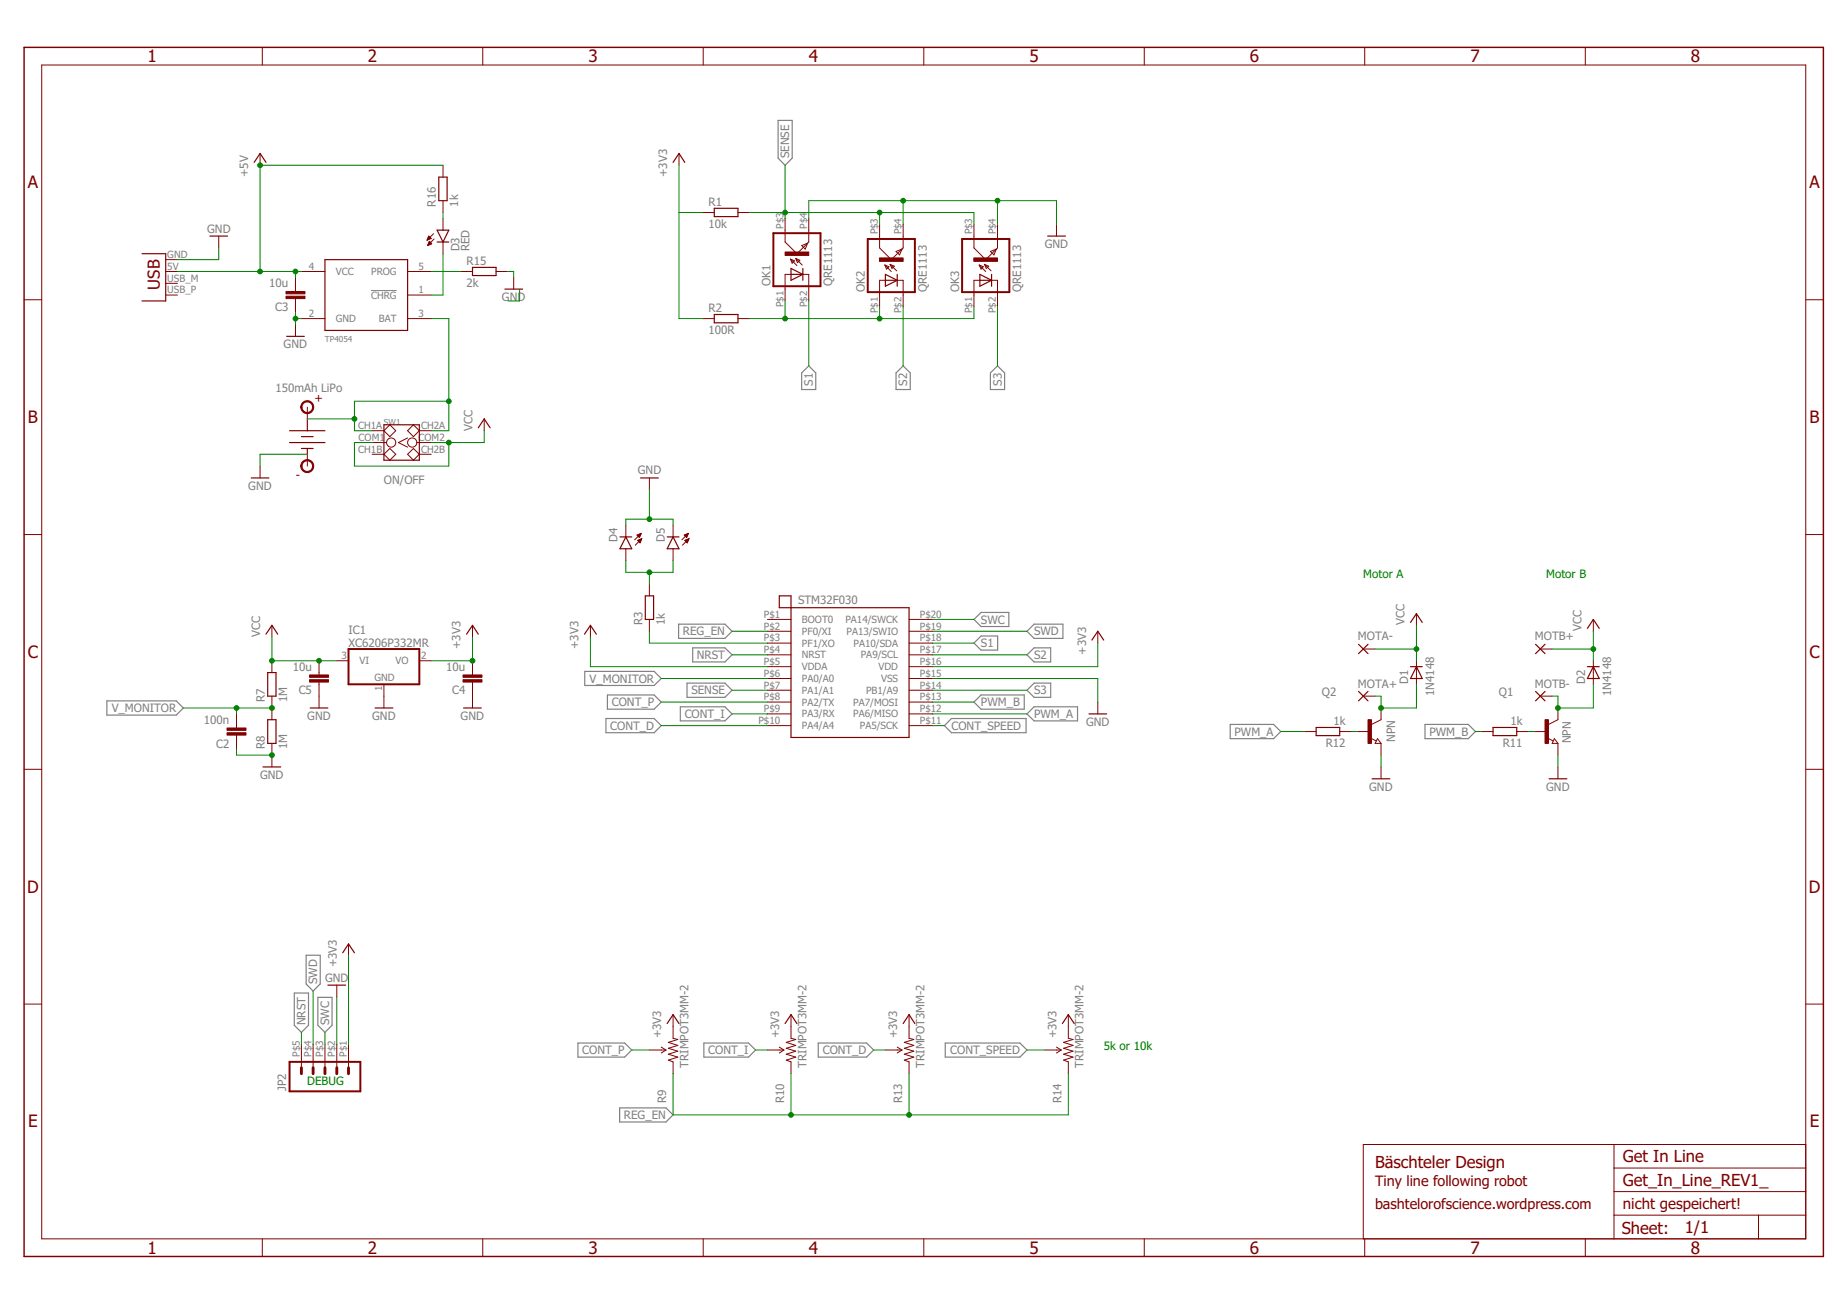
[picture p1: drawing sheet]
<svg xmlns="http://www.w3.org/2000/svg" width="297mm" height="210mm" viewBox="0 0 297 210" stroke-linecap="round" stroke-linejoin="round" font-family="sans-serif">
<path d="M59.7 46.7h4.1" fill="none" stroke="#808080" stroke-width=".16"/>
<g fill="none" stroke="#808080" stroke-width=".19">
<path d="M125.1 19.4h2.3v6l-1.1 1.2-1.2-1.2zM130.1 58.8l1.1 1.2v2.7h-2.3v-2.7zM144.1 60l1.1-1.2 1.2 1.2v2.7h-2.3zM160.4 58.8l1.2 1.2v2.7h-2.3v-2.7zM156.6 99.6l1.2-1.1h4.4v2.3h-4.4zM17.2 112.7h11.1l1.2 1.2-1.2 1.1h-11.1zM94 108h11.2l1.1 1.1-1.1 1.2h-11.2zM97.5 115.6h7.7l1.1 1.1-1.1 1.2h-7.7zM97.7 111.8h7.5l1.1 1.1-1.1 1.2h-7.5zM109.1 100.4h7.5l1.1 1.1-1.1 1.2h-7.5zM109.4 113.7h7.2l1.1 1.1-1.1 1.2h-7.2zM110.5 109.9h6.1l1.1 1.1-1.1 1.2h-6.1z"/>
<path d="M111.4 104.2h5.2l1.1 1.1-1.1 1.2h-5.2zM153 115.6h12v2.3h-12l-1.1-1.2zM156.6 112.9l1.2-1.1h6.9v2.3h-6.9zM156.6 103.4l1.2-1.1h2.6v2.3h-2.6zM165.2 114.8l1.1-1.1h7v2.3h-7zM165.2 105.3l1.1-1.1h2.7v2.3h-2.7zM165.2 111l1.1-1.1h2.7v2.3h-2.7zM165.2 101.5l1.1-1.1h4.6v2.3h-4.6zM197.8 116.5h7l1.2 1.2-1.2 1.1h-7zM229.2 116.5h6.9l1.2 1.2-1.2 1.1h-6.9zM47.3 159.7h2.3v5.2l-1.1 1.2-1.2-1.2zM49.2 153.6h2.3v4.7l-1.1 1.1-1.2-1.1z"/>
<path d="M51.1 160.4h2.3v4.5l-1.1 1.2-1.2-1.2zM92.9 167.8h7.6l1.1 1.1-1.1 1.1h-7.6zM99.7 178.2h7.4l1.1 1.1-1.1 1.2h-7.4zM113.2 167.8h7.2l1.1 1.1-1.1 1.1h-7.2zM131.6 167.8h7.8l1.1 1.1-1.1 1.1h-7.8zM152 167.8h12l1.2 1.1-1.2 1.1h-12z"/>
</g>
<g fill="#800000" stroke="#800000" stroke-width=".16">
<path d="M126.3 40.5h3.8v.6h-3.8z"/>
<path d="M248.5 115.8h.5v3.8h-.5z"/>
<path d="M220 115.8h.6v3.8h-.6z"/>
<path d="M141.4 41.5h3.8v.5h-3.8z"/>
<path d="M156.6 41.5h3.8v.5h-3.8z"/>
<path d="M36.5 117.1h3.1v.4h-3.1z"/>
<path d="M36.5 117.9h3.1v.3h-3.1z"/>
<path d="M46 46.9h3v.4h-3z"/>
<path d="M46 47.6h3v.4h-3z"/>
<path d="M74.5 108.6h3v.3h-3z"/>
<path d="M74.5 109.3h3v.4h-3z"/>
<path d="M49.8 108.6h3v.3h-3z"/>
<path d="M49.8 109.3h3v.4h-3z"/>
</g>
<g fill="none" stroke="#800000" stroke-width=".16">
<path d="M6.7 10.5h283.7v188.8h-283.7zM42.2 7.6v2.9M77.6 7.6v2.9M113.1 7.6v2.9M148.6 7.6v2.9M184 7.6v2.9M219.5 7.6v2.9M255 7.6v2.9M35.2 38v1.9M41.8 24.7v1.9M68.7 38.6h.1M68.7 38.5h.2"/>
<path d="M68.8 38.4h.3M68.8 38.4h.5M68.8 39.4h.1M68.8 38.3h.5M68.8 39.3h.3M68.9 38.2h.3M68.9 39.3h.4M68.9 38.1h.2M68.9 39.2h.5M68.9 38h.1M68.9 39.1h.4M69 38l.3 .4-.6 .2z"/>
<path d="M69 39h.2M69 38.9h.2M69 38.8l-.2 .7M69 38.8l.4 .4-.6 .3M69 38.8h.1M69.7 37.6l-1 1M69.8 38.4l-1 1.1M71.2 26.6v1.9M71.2 32.3v1.9M71.2 35.1v1.9M71.2 38.9v1.9M109.2 24.7v1.9"/>
<path d="M113 34.2h1.9M118.7 34.2h1.9M126.3 35.1v3.8l1.9 1.9 1.7-1.7M128.9 39.5l1-.4-.4 1zM130.1 35.1v3.8l-.2 .2M141.5 36.1v3.8l1.8 1.9 1.8-1.7M145.2 36.1v3.8l-.1 .2M156.6 36.1v3.8l1.9 1.9 1.7-1.7M160.4 36.1v3.8l-.2 .2M169.9 36.1v1.9M3.9 48.2h2.8M26.6 47.5h1.9"/>
<path d="M26.6 45.6h1.9M26.6 43.7h1.9M26.6 41.8h1.9M47.5 44.6v2.3M47.5 48v2.3M47.5 52.2v1.9M48.5 51.2h3.8M48.5 43.7h3.8M65.6 51.2h3.7M65.6 47.5h3.7M65.6 43.7h3.7M74.1 43.7h1.9"/>
<path d="M79.8 43.7h1.9M82.6 44.6v1.9M113 51.2h1.9M118.7 51.2h1.9M127.1 41.7l.7 .3-.4 .3zM127.1 41.7l1.1 1M127.2 44.1h-.9v4.3M128 41.6l1 1M128 41.6l.6 .3-.4 .3zM129.1 44.1h1v4.3M142.3 42.6l.7 .3-.4 .4zM142.3 42.6l1 1.1"/>
<path d="M142.4 45.1h-.9v4.3M143.2 42.5l1 1.1M143.2 42.5l.6 .3-.4 .4zM144.1 40.4l1-.3-.4 .9zM144.3 45.1h.9v4.3M157.5 42.6l.6 .3-.3 .4zM157.5 42.6l1 1.1M157.6 45.1h-1v4.3M158.3 42.5l1.1 1.1M158.3 42.5l.7 .3-.4 .4zM159.3 40.4l.9-.3-.3 .9zM159.5 45.1h.9v4.3"/>
<path d="M290.4 48.2h2.8M41.8 75v1.9M49.4 65.5v1.9M49.4 73.1v1.9M59.9 71.2h2.3M59.9 69.3h1.8M59.9 73.1h1.8M61.7 73.1l1-1 .9 1-.9 .9zM62.7 68.3l.9 1-.9 .9-1-.9zM65.6 73.1l.9-1 .9 1-.9 .9zM65.6 70.4l-1.5 .8 1.5 .7M66.5 68.3l.9 1-.9 .9-.9-.9z"/>
<path d="M67 71.2h2.3M67.4 69.3h1.9M67.4 73.1h1.9M77.9 67.4v1.9M104.4 76.9v1.9M3.9 86h2.8M100.6 84.5v1.9M100.6 88.3v1.8M102.4 86.1l.7-.3-.3 .6zM102.5 86.1h.5M102.6 86.9l.6-.3-.3 .7zM102.6 87h.5"/>
<path d="M102.6 86.2h.3M102.7 87h.3M102.7 86.9h.4M102.7 86.3h.2M102.7 86h.3M102.7 87.1h.3M102.8 86.4h.1M102.8 87.2h.2M102.8 86.8h.3M102.9 85.9h.2M102.9 87.3h.1M103 86.7h.2"/>
<path d="M103.1 85.8h.1M103.1 85.8l-1 1M103.2 86.6l-1 1.1M104.4 93.9v1.9M104.4 99.6v1.9M108.2 84.5v1.9M108.2 88.3v1.8M110 86.1l.7-.3-.3 .6zM110.1 86.1h.5M110.1 86.9l.7-.3-.3 .7zM110.2 87h.5M110.2 86.2h.3"/>
<path d="M110.3 87h.3M110.3 86.9h.4M110.3 86.3h.2M110.3 86h.3M110.3 87.1h.3M110.4 86.4h.1M110.4 87.2h.2M110.4 86.8h.3M110.5 85.9h.2M110.5 87.3h.1M110.6 86.7h.2M110.7 85.8h.1"/>
<path d="M110.7 85.8l-1 1M110.8 86.6l-1.1 1.1M123.4 99.6h3.8M146.2 99.6h3.8M227.8 98.7v1.9M256.2 99.6v1.9M290.4 86h2.8M38 114.8v2.3M38 118.2v2.3M43.7 100.6v1.9M43.7 106.3v1.9M43.7 112v3.8"/>
<path d="M43.7 119.6v3.8M51.3 106.3v2.3M51.3 109.7v4.2M54.2 106.3h1.8M61.7 110.1v3.8M67.4 106.3h1.9M76 100.6v1.9M76 106.3v2.3M76 109.7v4.2M95 100.6v1.9M123.4 101.5h3.8M123.4 103.4h3.8"/>
<path d="M123.4 105.3h3.8M123.4 107.2h3.8M123.4 109.1h3.8M123.4 111h3.8M123.4 112.9h3.8M123.4 114.8h3.8M123.4 116.7h3.8M146.2 101.5h3.8M146.2 103.4h3.8M146.2 105.3h3.8M146.2 107.2h3.8M146.2 109.1h3.8"/>
<path d="M146.2 111h3.8M146.2 112.9h3.8M146.2 114.8h3.8M146.2 116.7h3.8M176.6 101.5v1.9M176.6 112.9v1.9M209.8 117.7h1.9M215.5 117.7h1.9M218.3 117.7h1.9M219.2 104.4h1.9M219.2 112h1.9M220.4 118.7l.9 .5"/>
<path d="M221.5 118.8l.6 .8h-1zM222.1 113.9v1.9l-1.5 .7M222.1 119.6v1.9M227.8 106.3v3.8M238.2 117.7h1.9M243.9 117.7h1.9M246.8 117.7h1.9M247.7 104.4h1.9M247.7 112h1.9M248.9 118.7l.9 .5M250 118.8l.5 .8h-.9zM250.5 113.9v1.9l-1.5 .7"/>
<path d="M250.5 119.6v1.9M256.2 106.3v3.8M3.9 123.7h2.8M222.1 123.4v1.9M250.5 123.4v1.9M290.4 123.7h2.8M54.2 158.5v1.9M56 151.8v1.9M3.9 161.5h2.8M48.5 168v3.7M50.4 168v3.7M52.3 168v3.7"/>
<path d="M54.2 168v3.7M56 168v3.7M104.4 168.9h2.7M106.3 168.4l.8 .5M107.1 168.9l-.8 .5M108.2 163.2v3.8l.8 .2-1.5 .5 1.5 .4-1.5 .5 1.5 .5-1.5 .5 1.5 .4-1.5 .5 .7 .3v1.9M123.4 168.9h2.7M125.3 168.4l.8 .5M126.1 168.9l-.8 .5M127.2 163.2v3.8l.8 .2-1.6 .5 1.6 .4-1.6 .5 1.6 .5-1.6 .5 1.6 .4-1.6 .5 .8 .3v1.9M142.4 168.9h2.7M144.3 168.4l.8 .5"/>
<path d="M145.1 168.9l-.8 .5M146.2 163.2v3.8l.8 .2-1.6 .5 1.6 .4-1.6 .5 1.6 .5-1.6 .5 1.6 .4-1.6 .5 .8 .3v1.9M168 168.9h2.7M169.9 168.4l.8 .5M170.7 168.9l-.8 .5M171.8 163.2v3.8l.8 .2-1.6 .5 1.6 .4-1.6 .5 1.6 .5-1.6 .5 1.6 .4-1.6 .5 .8 .3v1.9M290.4 161.5h2.8M42.2 199.3v2.8M77.6 199.3v2.8M113.1 199.3v2.8M148.6 199.3v2.8M184 199.3v2.8"/>
<path d="M219.5 199.3v2.8M255 199.3v2.8M259.6 195.5h30.8M259.6 184.1v15.2M259.6 191.7h30.8M259.6 187.9h30.8M282.8 195.5v3.8M290.4 184.1h-71.2v15.2"/>
<circle cx="62.9" cy="71.2" r=".74"/>
<circle cx="66.3" cy="71.2" r=".74"/>
</g>
<g fill="none" stroke="#800000" stroke-width=".19">
<path d="M33.8 38h2.8M40.9 26.1l.9-1.4 1 1.4M70.3 37h1.9l-1 1.9zM70.3 38.9h1.9M70.6 28.5h1.3v3.8h-1.3zM108.2 26.1l1-1.4 .9 1.4M114.9 33.5h3.8v1.3h-3.8zM168.5 38h2.8M22.8 40.8h3.8v7.6h-3.8M46.1 54.1h2.8M52.3 41.8h13.3v11.3h-13.3zM76 43h3.8v1.3h-3.8z"/>
<path d="M81.2 46.5h2.9M114.9 50.6h3.8v1.3h-3.8zM127.2 43.2l1.9 .9-1.9 1zM127.2 44.1h1.9M129.1 43.2v1.9M142.4 44.1l1.9 1-1.9 .9zM142.4 45.1h1.9M144.3 44.1v1.9M157.6 45.1h1.9M157.6 44.1l1.9 1-1.9 .9zM159.5 44.1v1.9M40.4 76.9h2.8"/>
<path d="M46.6 69.3h5.7M46.6 71.2h5.7M48.5 70.2h1.9M48.5 72.1h1.9M49.4 67.4v1.9M49.4 72.1v1M61.7 68.3h5.7v5.7h-5.7zM76.9 68.8l1-1.4 .9 1.4M103 76.9h2.9M99.7 86.4h1.9M100.6 86.4l1 1.9h-1.9zM103.8 95.8h1.3v3.8h-1.3z"/>
<path d="M107.3 86.4h1.9M108.2 86.4l1 1.9h-1.9zM125.3 95.8v1.9h20.9v20.9h-19v-22.8zM42.8 102l.9-1.4 1 1.4M43.1 108.2h1.3v3.8h-1.3zM43.1 115.8h1.3v3.8h-1.3zM49.9 113.9h2.8M60.3 113.9h2.9M74.5 113.9h2.9M75 102l1-1.4 .9 1.4M94 102l1-1.4 .9 1.4M175.1 114.8h2.9"/>
<path d="M175.6 103l1-1.5 .9 1.5M211.7 117h3.8v1.3h-3.8zM218.5 103.6l1.5 1.5M218.5 111.2l1.5 1.5M220 103.6l-1.5 1.5M220 111.2l-1.5 1.5M226.8 107.2h1.9M226.8 100.1l1-1.4 .9 1.4M227.8 107.2l.9 1.9h-1.9zM240.1 117h3.8v1.3h-3.8zM247 103.6l1.5 1.5M247 111.2l1.5 1.5"/>
<path d="M248.5 103.6l-1.5 1.5M248.5 111.2l-1.5 1.5M255.3 107.2h1.9M255.3 101.1l.9-1.5 1 1.5M256.2 107.2l1 1.9h-1.9zM42.3 123.4h2.8M220.7 125.3h2.8M249.1 125.3h2.9M52.7 158.5h2.9M55.1 153.2l.9-1.4 1 1.4M107.3 164.6l.9-1.4 1 1.4M126.3 164.6l.9-1.4 1 1.4"/>
<path d="M145.2 164.6l1-1.4 .9 1.4M170.9 164.6l.9-1.4 1 1.4"/>
</g>
<path d="M124.4 37.5h7.6v8.5h-7.6zM139.6 38.4h7.5v8.6h-7.5zM154.7 38.4h7.6v8.6h-7.6zM56 104.4h11.4v5.7h-11.4zM46.6 170.8h11.4v4.7h-11.4z" fill="none" stroke="#800000" stroke-width=".32"/>
<path d="M48.5 171.7v1M50.4 171.7v1M52.3 171.7v1M54.2 171.7v1M56 171.7v1" fill="none" stroke="#800000" stroke-width=".47"/>
<path d="M3.9 7.6h289.3v194.5h-289.3z" fill="none" stroke="#800000" stroke-width=".23"/>
<g fill="#800000" stroke="#800000" stroke-width=".16">
<path d="M48.7 64.7a1.05 1.05 0 0 1 1.6 .3 1.05 1.05 0 0 1-.6 1.5 1.05 1.05 0 0 1-1.3-1h.2a.85 .85 0 0 1 1.1-.8 .85 .85 0 0 1 .3 1.4 .85 .85 0 0 1-1.4-.4v-.2h-.2v-.3z" fill-rule="evenodd"/>
<path d="M48.7 74.2a1.05 1.05 0 0 1 1.6 .3 1.05 1.05 0 0 1-.6 1.5 1.05 1.05 0 0 1-1.3-1h.2a.85 .85 0 0 1 1.1-.8 .85 .85 0 0 1 .3 1.4 .85 .85 0 0 1-1.4-.4v-.2h-.2v-.3z" fill-rule="evenodd"/>
</g>
<g fill="none" stroke="#008000" stroke-width=".16">
<path d="M35.2 39.9v1.9h-6.7M71.2 26.6h-29.4v17.1M71.2 34.2v.9M109.2 26.6v24.6h3.8M109.2 34.2h3.8M120.6 34.2h36v1.9M126.3 26.6v8.5M130.1 35.1v-2.8h39.8v3.8M141.5 34.2v1.9M145.2 32.3v3.8M160.4 32.3v3.8M28.5 43.7h20"/>
<path d="M47.5 51.2h1M47.5 43.7v.9M47.5 50.3v1.9M69.3 51.2h2.9v18.1h-2.9M69.3 43.7h4.8M71.2 40.8v6.7h-1.9M81.7 43.7h.9v.9M83.6 46.5v1.9h-1.9M126.3 48.4v2.8M130.1 48.4v10.4M141.5 49.4v1.8M145.2 49.4v9.4"/>
<path d="M156.6 49.4v1.8h-36M160.4 49.4v9.4M49.4 73.1h-7.6v1.9M49.4 67.4h7.6M59.9 71.2h-2.9v3.8h15.2v-3.8M72.2 64.5h-15.2v4.8h2.9M77.9 69.3v1.9h-8.6M104.4 78.8v4.7M100.6 84.5v-1h7.6v1M100.6 90.1v2h7.6v-2M104.4 92.1v1.8M150 99.6h6.6"/>
<path d="M29.5 113.9h14.2M38 113.9v.9M43.7 102.5v3.8h10.5M76 102.5v3.8h-6.7M95 102.5v4.7h28.4M104.4 101.5v1.9h19M106.3 109.1h17.1M106.3 112.9h17.1M106.3 116.7h17.1M117.7 114.8h5.7M117.7 105.3h5.7M117.7 111h5.7"/>
<path d="M117.7 101.5h5.7M150 109.1h26.6v3.8M150 112.9h6.6M150 114.8h15.2M150 103.4h6.6M150 105.3h15.2M150 111h15.2M150 116.7h1.9M150 101.5h15.2M176.6 103.4v3.8h-26.6M206 117.7h3.8M217.4 117.7h.9"/>
<path d="M221.1 104.4h6.7M227.8 110.1v3.8h-5.7v-1.9h-1M227.8 100.6v5.7M237.3 117.7h.9M245.8 117.7h1M249.6 104.4h6.6M256.2 110.1v3.8h-5.7v-1.9h-.9M256.2 101.5v4.8M38 120.5v1h5.7M222.1 121.5v1.9M250.5 121.5v1.9M50.4 159.4v8.6"/>
<path d="M56 153.7v14.3M48.5 166.1v1.9M52.3 166.1v1.9M54.2 160.4v7.6M101.6 168.9h2.8M108.2 172.7v6.6h63.6v-6.6M121.5 168.9h1.9M127.2 172.7v6.6M140.5 168.9h1.9M146.2 172.7v6.6M165.2 168.9h2.8"/>
</g>
<g fill="#008000" stroke="#008000" stroke-width=".16">
<circle cx="145.2" cy="32.3" r=".38"/>
<circle cx="160.4" cy="32.3" r=".38"/>
<circle cx="43.7" cy="121.5" r=".38"/>
<circle cx="47.5" cy="51.2" r=".38"/>
<circle cx="104.4" cy="83.5" r=".38"/>
<circle cx="227.8" cy="104.4" r=".38"/>
<circle cx="256.2" cy="104.4" r=".38"/>
<circle cx="43.7" cy="106.3" r=".38"/>
<circle cx="51.3" cy="106.3" r=".38"/>
<circle cx="72.2" cy="71.2" r=".38"/>
<circle cx="222.1" cy="113.9" r=".38"/>
<circle cx="250.5" cy="113.9" r=".38"/>
<circle cx="126.3" cy="51.2" r=".38"/>
<circle cx="141.5" cy="51.2" r=".38"/>
<circle cx="76" cy="106.3" r=".38"/>
<circle cx="57" cy="67.4" r=".38"/>
<circle cx="72.2" cy="64.5" r=".38"/>
<circle cx="38" cy="113.9" r=".38"/>
<circle cx="43.7" cy="113.9" r=".38"/>
<circle cx="126.3" cy="34.2" r=".38"/>
<circle cx="141.5" cy="34.2" r=".38"/>
<circle cx="127.2" cy="179.3" r=".38"/>
<circle cx="146.2" cy="179.3" r=".38"/>
<circle cx="104.4" cy="92.1" r=".38"/>
<circle cx="47.5" cy="43.7" r=".38"/>
<circle cx="41.8" cy="26.6" r=".38"/>
<circle cx="41.8" cy="43.7" r=".38"/>
</g>
<g font-size="2.8" fill="#800000">
<text x="23.7" y="10">1</text>
<text x="59.2" y="10">2</text>
<text x="94.6" y="10">3</text>
<text x="130.1" y="10">4</text>
<text x="165.6" y="10">5</text>
<text x="201" y="10">6</text>
<text x="236.5" y="10">7</text>
<text x="271.9" y="10">8</text>
<text x="4.5" y="30.3">A</text>
<text x="291" y="30.3">A</text>
<text x="4.5" y="68.1">B</text>
<text x="291" y="68.1">B</text>
<text x="4.5" y="105.8">C</text>
<text x="291" y="105.8">C</text>
<text x="4.4" y="143.6">D</text>
<text x="290.9" y="143.6">D</text>
<text x="4.5" y="181.4">E</text>
<text x="291.1" y="181.4">E</text>
<text x="23.7" y="201.7">1</text>
<text x="59.2" y="201.7">2</text>
<text x="94.6" y="201.7">3</text>
<text x="130.1" y="201.7">4</text>
<text x="165.6" y="201.7">5</text>
<text x="201" y="201.7">6</text>
<text x="236.5" y="201.7">7</text>
<text x="271.9" y="201.7">8</text>
</g>
<g font-size="2.7" fill="#800000">
<text x="25.7" y="46.6" transform="rotate(-90 25.7 46.6)">USB</text>
<text x="221.1" y="187.9">Bäschteler Design</text>
<text x="261" y="186.9">Get In Line</text>
<text x="261" y="190.7">Get_In_Line_REV1_</text>
<text x="260.8" y="198.4">Sheet:</text>
<text x="271" y="198.3">1/1</text>
</g>
<text font-size="2.4" fill="#800000" x="261" y="194.5">nicht gespeichert!</text>
<g font-size="2.3" fill="#800000">
<text x="221.1" y="190.7">Tiny line following robot</text>
<text x="221.1" y="194.5">bashtelorofscience.wordpress.com</text>
</g>
<g font-size="1.9" fill="#808080">
<text x="39.9" y="28.5" transform="rotate(-90 39.9 28.5)">+5V</text>
<text x="107.3" y="28.5" transform="rotate(-90 107.3 28.5)">+3V3</text>
<text x="126.9" y="25.4" transform="rotate(-90 126.9 25.4)">SENSE</text>
<text x="70.1" y="33.2" transform="rotate(-90 70.1 33.2)">R16</text>
<text x="73.7" y="33.2" transform="rotate(-90 73.7 33.2)">1k</text>
<text x="113.9" y="33.1">R1</text>
<text x="33.3" y="37.4">GND</text>
<text x="73.9" y="40.4" transform="rotate(-90 73.9 40.4)">D3</text>
<text x="75.5" y="40.4" transform="rotate(-90 75.5 40.4)">RED</text>
<text x="113.9" y="36.6">10k</text>
<text x="168" y="39.9">GND</text>
<text x="43.3" y="46.2">10u</text>
<text x="75" y="46.1">2k</text>
<text x="75" y="42.5">R15</text>
<text x="123.9" y="46" transform="rotate(-90 123.9 46)">OK1</text>
<text x="133.9" y="46" transform="rotate(-90 133.9 46)">QRE1113</text>
<text x="139.1" y="47" transform="rotate(-90 139.1 47)">OK2</text>
<text x="149" y="47" transform="rotate(-90 149 47)">QRE1113</text>
<text x="154.3" y="47" transform="rotate(-90 154.3 47)">OK3</text>
<text x="164.2" y="47" transform="rotate(-90 164.2 47)">QRE1113</text>
<text x="44.2" y="50">C3</text>
<text x="80.7" y="48.4">GND</text>
<text x="113.9" y="53.7">100R</text>
<text x="113.9" y="50.1">R2</text>
<text x="45.6" y="56">GND</text>
<text x="44.3" y="63">150mAh LiPo</text>
<text x="130.7" y="62" transform="rotate(-90 130.7 62)">S1</text>
<text x="145.9" y="62" transform="rotate(-90 145.9 62)">S2</text>
<text x="161.1" y="62" transform="rotate(-90 161.1 62)">S3</text>
<text x="76" y="69.3" transform="rotate(-90 76 69.3)">VCC</text>
<text x="61.7" y="77.8">ON/OFF</text>
<text x="102.6" y="76.3">GND</text>
<text x="39.9" y="78.8">GND</text>
<text x="99.3" y="87.1" transform="rotate(-90 99.3 87.1)">D4</text>
<text x="106.9" y="87.1" transform="rotate(-90 106.9 87.1)">D5</text>
<text x="103.3" y="100.6" transform="rotate(-90 103.3 100.6)">R3</text>
<text x="106.9" y="100.6" transform="rotate(-90 106.9 100.6)">1k</text>
<text x="128.4" y="97.2">STM32F030</text>
<text x="157.8" y="100.3">SWC</text>
<text x="225.9" y="100.6" transform="rotate(-90 225.9 100.6)">VCC</text>
<text x="254.4" y="101.5" transform="rotate(-90 254.4 101.5)">VCC</text>
<text x="41.8" y="102.5" transform="rotate(-90 41.8 102.5)">VCC</text>
<text x="47.1" y="107.9">10u</text>
<text x="56.1" y="104">XC6206P332MR</text>
<text x="56.1" y="102">IC1</text>
<text x="71.8" y="107.9">10u</text>
<text x="74.1" y="104.4" transform="rotate(-90 74.1 104.4)">+3V3</text>
<text x="93.1" y="104.4" transform="rotate(-90 93.1 104.4)">+3V3</text>
<text x="109.8" y="102.2">REG_EN</text>
<text x="112.1" y="106">NRST</text>
<text x="157.8" y="104.1">S1</text>
<text x="166.3" y="106">S2</text>
<text x="166.3" y="102.2">SWD</text>
<text x="174.7" y="105.3" transform="rotate(-90 174.7 105.3)">+3V3</text>
<text x="218.4" y="103">MOTA-</text>
<text x="246.9" y="103">MOTB+</text>
<text x="42.6" y="112.9" transform="rotate(-90 42.6 112.9)">R7</text>
<text x="46.2" y="112.9" transform="rotate(-90 46.2 112.9)">1M</text>
<text x="48" y="111.7">C5</text>
<text x="72.7" y="111.7">C4</text>
<text x="94.8" y="109.8">V_MONITOR</text>
<text x="98.4" y="113.6">CONT_P</text>
<text x="111.2" y="111.7">SENSE</text>
<text x="157.8" y="113.6">PWM_B</text>
<text x="166.3" y="111.7">S3</text>
<text x="212.6" y="112">Q2</text>
<text x="218.4" y="110.6">MOTA+</text>
<text x="226.5" y="110.1" transform="rotate(-90 226.5 110.1)">D1</text>
<text x="230.6" y="112" transform="rotate(-90 230.6 112)">1N4148</text>
<text x="241.1" y="112">Q1</text>
<text x="246.9" y="110.6">MOTB-</text>
<text x="254.9" y="110.1" transform="rotate(-90 254.9 110.1)">D2</text>
<text x="259.1" y="112" transform="rotate(-90 259.1 112)">1N4148</text>
<text x="18" y="114.5">V_MONITOR</text>
<text x="32.8" y="116.4">100n</text>
<text x="49.4" y="115.8">GND</text>
<text x="59.9" y="115.8">GND</text>
<text x="74.1" y="115.8">GND</text>
<text x="98.2" y="117.4">CONT_D</text>
<text x="110.1" y="115.5">CONT_I</text>
<text x="153" y="117.4">CONT_SPEED</text>
<text x="166.3" y="115.5">PWM_A</text>
<text x="174.7" y="116.7">GND</text>
<text x="198.5" y="118.3">PWM_A</text>
<text x="214.5" y="116.5">1k</text>
<text x="224.4" y="119.4" transform="rotate(-90 224.4 119.4)">NPN</text>
<text x="229.9" y="118.3">PWM_B</text>
<text x="242.9" y="116.5">1k</text>
<text x="252.6" y="119.6" transform="rotate(-90 252.6 119.6)">NPN</text>
<text x="34.8" y="120.2">C2</text>
<text x="41.8" y="125.3">GND</text>
<text x="42.6" y="120.5" transform="rotate(-90 42.6 120.5)">R8</text>
<text x="46.2" y="120.5" transform="rotate(-90 46.2 120.5)">1M</text>
<text x="213.2" y="120.1">R12</text>
<text x="241.7" y="120.1">R11</text>
<text x="220.2" y="127.2">GND</text>
<text x="248.7" y="127.2">GND</text>
<text x="54.2" y="155.6" transform="rotate(-90 54.2 155.6)">+3V3</text>
<text x="51" y="158.3" transform="rotate(-90 51 158.3)">SWD</text>
<text x="52.3" y="157.9">GND</text>
<text x="49.1" y="164.9" transform="rotate(-90 49.1 164.9)">NRST</text>
<text x="52.9" y="164.9" transform="rotate(-90 52.9 164.9)">SWC</text>
<text x="106.3" y="167" transform="rotate(-90 106.3 167)">+3V3</text>
<text x="125.3" y="167" transform="rotate(-90 125.3 167)">+3V3</text>
<text x="144.3" y="167" transform="rotate(-90 144.3 167)">+3V3</text>
<text x="169.9" y="167" transform="rotate(-90 169.9 167)">+3V3</text>
<text x="93.6" y="169.6">CONT_P</text>
<text x="110.7" y="171.7" transform="rotate(-90 110.7 171.7)">TRIMPOT3MM-2</text>
<text x="113.9" y="169.6">CONT_I</text>
<text x="129.7" y="171.7" transform="rotate(-90 129.7 171.7)">TRIMPOT3MM-2</text>
<text x="132.3" y="169.6">CONT_D</text>
<text x="148.7" y="171.7" transform="rotate(-90 148.7 171.7)">TRIMPOT3MM-2</text>
<text x="152.8" y="169.6">CONT_SPEED</text>
<text x="174.3" y="171.7" transform="rotate(-90 174.3 171.7)">TRIMPOT3MM-2</text>
<text x="46" y="175.5" transform="rotate(-90 46 175.5)">JP2</text>
<text x="107.1" y="177.4" transform="rotate(-90 107.1 177.4)">R9</text>
<text x="126.1" y="177.4" transform="rotate(-90 126.1 177.4)">R10</text>
<text x="145.1" y="177.4" transform="rotate(-90 145.1 177.4)">R13</text>
<text x="170.7" y="177.4" transform="rotate(-90 170.7 177.4)">R14</text>
<text x="100.3" y="180">REG_EN</text>
</g>
<g font-size="1.9" fill="#800000">
<text x="50.6" y="64.7">+</text>
<text x="47.6" y="77.1">-</text>
</g>
<g font-size="1.9" fill="#008000">
<text x="219.2" y="93">Motor A</text>
<text x="248.7" y="93">Motor B</text>
<text x="177.5" y="168.9">5k or 10k</text>
<text x="49.4" y="174.6">DEBUG</text>
</g>
<g font-size="1.6" fill="#808080">
<text x="26.9" y="41.5">GND</text>
<text x="126" y="36.8" transform="rotate(-90 126 36.8)">P$3</text>
<text x="129.8" y="36.8" transform="rotate(-90 129.8 36.8)">P$4</text>
<text x="141.2" y="37.7" transform="rotate(-90 141.2 37.7)">P$3</text>
<text x="145" y="37.7" transform="rotate(-90 145 37.7)">P$4</text>
<text x="156.4" y="37.7" transform="rotate(-90 156.4 37.7)">P$3</text>
<text x="160.2" y="37.7" transform="rotate(-90 160.2 37.7)">P$4</text>
<text x="26.9" y="47.2">USB_P</text>
<text x="26.9" y="45.3">USB_M</text>
<text x="26.9" y="43.4">5V</text>
<text x="49.6" y="43.4">4</text>
<text x="54" y="44.2">VCC</text>
<text x="59.7" y="44.2">PROG</text>
<text x="67.3" y="47.2">1</text>
<text x="67.3" y="43.4">5</text>
<text x="49.6" y="51">2</text>
<text x="54" y="51.8">GND</text>
<text x="59.7" y="48">CHRG</text>
<text x="60.9" y="51.8">BAT</text>
<text x="67.3" y="51">3</text>
<text x="126" y="49.4" transform="rotate(-90 126 49.4)">P$1</text>
<text x="129.8" y="49.4" transform="rotate(-90 129.8 49.4)">P$2</text>
<text x="141.2" y="50.4" transform="rotate(-90 141.2 50.4)">P$1</text>
<text x="145" y="50.4" transform="rotate(-90 145 50.4)">P$2</text>
<text x="156.4" y="50.4" transform="rotate(-90 156.4 50.4)">P$1</text>
<text x="160.2" y="50.4" transform="rotate(-90 160.2 50.4)">P$2</text>
<text x="57.6" y="69">CH1A</text>
<text x="57.7" y="70.9">COM1</text>
<text x="67.3" y="70.9">COM2</text>
<text x="67.7" y="69">CH2A</text>
<text x="57.6" y="72.8">CH1B</text>
<text x="67.7" y="72.8">CH2B</text>
<text x="122.8" y="99.4">P$1</text>
<text x="122.8" y="101.3">P$2</text>
<text x="129" y="100.2">BOOT0</text>
<text x="136" y="100.2">PA14/SWCK</text>
<text x="147.9" y="101.3">P$19</text>
<text x="147.9" y="99.4">P$20</text>
<text x="54.9" y="106">3</text>
<text x="57.8" y="106.9">VI</text>
<text x="63.6" y="106.9">VO</text>
<text x="67.7" y="106">2</text>
<text x="122.8" y="103.2">P$3</text>
<text x="122.8" y="105.1">P$4</text>
<text x="122.8" y="107">P$5</text>
<text x="129" y="102.1">PF0/XI</text>
<text x="129" y="104">PF1/XO</text>
<text x="129" y="105.9">NRST</text>
<text x="129" y="107.8">VDDA</text>
<text x="136.1" y="102.1">PA13/SWIO</text>
<text x="137.3" y="104">PA10/SDA</text>
<text x="138.4" y="105.9">PA9/SCL</text>
<text x="141.3" y="107.8">VDD</text>
<text x="147.9" y="107">P$16</text>
<text x="147.9" y="105.1">P$17</text>
<text x="147.9" y="103.2">P$18</text>
<text x="60.2" y="109.5">GND</text>
<text x="61.5" y="111.2" transform="rotate(-90 61.5 111.2)">1</text>
<text x="122.8" y="108.9">P$6</text>
<text x="122.8" y="110.8">P$7</text>
<text x="122.8" y="112.7">P$8</text>
<text x="129" y="109.7">PA0/A0</text>
<text x="129" y="111.6">PA1/A1</text>
<text x="129" y="113.5">PA2/TX</text>
<text x="137.2" y="113.5">PA7/MOSI</text>
<text x="139.3" y="111.6">PB1/A9</text>
<text x="141.7" y="109.7">VSS</text>
<text x="147.9" y="112.7">P$13</text>
<text x="147.9" y="110.8">P$14</text>
<text x="147.9" y="108.9">P$15</text>
<text x="122" y="116.5">P$10</text>
<text x="122.8" y="114.6">P$9</text>
<text x="129" y="115.4">PA3/RX</text>
<text x="129" y="117.3">PA4/A4</text>
<text x="137.2" y="115.4">PA6/MISO</text>
<text x="138.3" y="117.3">PA5/SCK</text>
<text x="147.9" y="116.5">P$11</text>
<text x="147.9" y="114.6">P$12</text>
<text x="48.2" y="170" transform="rotate(-90 48.2 170)">P$5</text>
<text x="50.1" y="170" transform="rotate(-90 50.1 170)">P$4</text>
<text x="52" y="170" transform="rotate(-90 52 170)">P$3</text>
<text x="53.9" y="170" transform="rotate(-90 53.9 170)">P$2</text>
<text x="55.8" y="170" transform="rotate(-90 55.8 170)">P$1</text>
</g>
<g font-size="1.3" fill="#808080">
<text x="52.3" y="55">TP4054</text>
<text x="61.7" y="68.3">SW1</text>
</g>
</svg>
